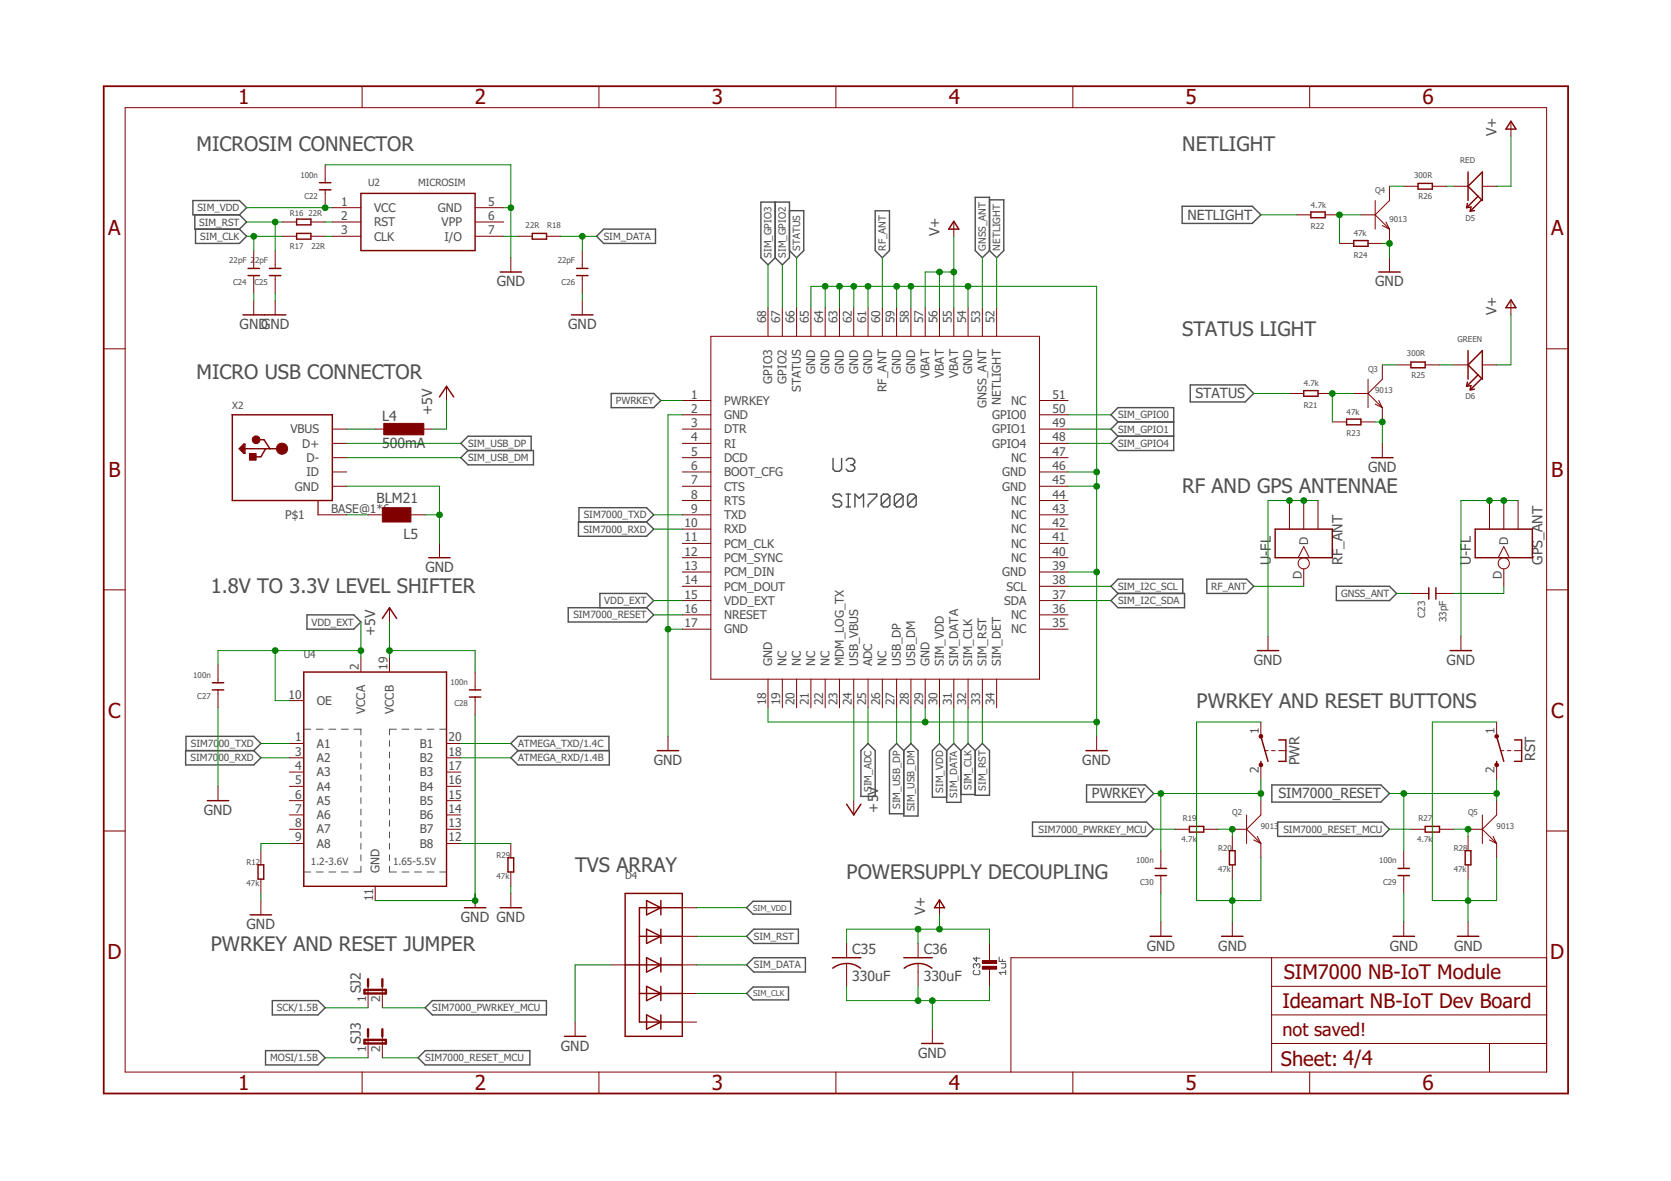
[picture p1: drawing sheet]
<svg xmlns="http://www.w3.org/2000/svg" width="297mm" height="210mm" viewBox="0 0 297 210" stroke-linecap="round" stroke-linejoin="round" font-family="sans-serif">
<g fill="none" stroke="#505050" stroke-width=".18">
<path d="M54 129.6h1.2M56.2 129.6h1.2M58.5 129.6h1.2M60.7 129.6h1.2M62.9 129.6h1.3v1M64.2 131.6v1.1M64.2 133.7v1M64.2 135.7v1M64.2 137.7v1M64.2 139.7v1.1M69.2 131.6v1.1M69.2 133.7v1"/>
<path d="M69.2 135.7v1M69.2 137.7v1M69.2 139.7v1.1M70.5 129.6h-1.3v1M71.5 129.6h1.2M73.7 129.6h1.2M75.9 129.6h1.3M78.1 129.6h1.3M54 155h1.2M56.2 155h1.2M58.5 155h1.2M60.7 155h1.2"/>
<path d="M64.2 154v1h-1.3M64.2 141.8v1M64.2 143.8v1M64.2 145.8v1.1M64.2 147.9v1M64.2 149.9v1M64.2 151.9v1.1M69.2 154v1h1.3M69.2 141.8v1M69.2 143.8v1M69.2 145.8v1.1M69.2 147.9v1"/>
<path d="M69.2 149.9v1M69.2 151.9v1.1M71.5 155h1.2M73.7 155h1.2M75.9 155h1.3M78.1 155h1.3M173.2 172.4l-.2 .2v.4l.2 .2h.8l.2-.2v-.4l-.2-.2M173.6 171.5l-.2-.2-.4 .2v.4l.2 .1M173.6 171.5l.2-.2 .4 .2v.4l-.2 .1M173.6 170.1v.8l-.6-.6h1.2M173.6 171.5v.2M177.6 170.1v.8h1.2"/>
<path d="M178 171.3h.8v.6l-.2 .1h-.6M178.2 170.5v.4M178.8 172.8h-1.2l.4 .4M178.8 172.4v.8"/>
</g>
<g fill="none" stroke="#505050" stroke-width=".25">
<path d="M34.3 35.6h8.3l1.2 1.3-1.2 1.3h-8.3zM34.6 38.2v2.5h8M42.6 38.2l1.2 1.3-1.2 1.2M135.3 35.9h5v9.9l-1.2 1.3-1.3-1.3-1.3 1.3-1.2-1.3zM137.8 35.9v9.9M140.3 37.4h2.6v7.1l-1.3 1.3-1.3-1.3M155.6 37.5h2.5v7l-1.3 1.3-1.2-1.3zM173.4 35.1h2.5v9.4l-1.3 1.3-1.2-1.3zM175.9 35.5h2.5v9l-1.2 1.3-1.3-1.3M210.1 36.7h12.5l1.5 1.5-1.5 1.5h-12.5zM34.8 40.7v2.6h7.8l1.2-1.3-1.2-1.3M106 42l1.3-1.3h9.2v2.6h-9.2z"/>
<path d="M108.6 69.9h7.6l1.3 1.3-1.3 1.3h-7.6zM198.7 75l-1.2-1.3 1.2-1.2h9.9v7.6h-9.9l-1.2-1.3 1.2-1.3M198.7 75h9.9M198.7 75l-1.2 1.3 1.2 1.2M198.7 77.5h9.9M211.6 68.4h9.7l1.6 1.5-1.6 1.5h-9.7zM81.9 81.3l1.3-1.2h11.6v2.5h-11.6zM83.2 80.1l-1.3-1.3 1.3-1.3h11.2v2.6M102.8 92.8h12.1l1.3 1.2-1.3 1.3h-12.1zM102.9 92.8v-2.6h12l1.3 1.3-1.3 1.3M148.1 81.5v1.9l.4 .4h.7l.4-.4v-1.9M149.6 88.2l-.4-.4h-.7l-.4 .4v.4l.4 .4h.7l.4 .3v.4l-.4 .4h-.7l-.4-.4"/>
<path d="M150.4 87.8h.8M150.4 90.1h.8M150.4 81.9l.4-.4h.8l.3 .4v.3l-.3 .4M150.8 87.8v2.3M151.2 82.6h.4M151.6 82.6l.3 .4v.4l-.3 .4h-.8l-.4-.4M152 90.1v-2.3l.7 .8 .8-.8v2.3M154.3 87.8h1.6v.4l-1.6 1.5v.4M158.2 88.2l-.4-.4h-.8l-.3 .4v1.5M158.2 88.2v1.5l-.4 .4h-.8l-.3-.4M158.2 88.2l-1.5 1.5M160.5 88.2l-.4-.4h-.7l-.4 .4v1.5"/>
<path d="M160.5 88.2v1.5l-.4 .4h-.7l-.4-.4M160.5 88.2l-1.5 1.5M162.9 88.2l-.4-.4h-.8l-.4 .4v1.5M162.9 88.2v1.5l-.4 .4h-.8l-.4-.4M162.9 88.2l-1.6 1.5M54.6 109.3h8.3l1.3 1.3-1.3 1.2h-8.3zM101 108h13.9l1.3 1.3-1.3 1.3h-13.9zM106.6 108v-2.5h8.3l1.3 1.2-1.3 1.3M198.7 105.5h11.9v2.5h-11.9l-1.2-1.3zM198.7 105.5l-1.2-1.3 1.2-1.3h11.5v2.6M214.5 102.9h7.1l1.3 1.3-1.3 1.3h-7.1zM237.6 104.2h9.4l1.3 1.3-1.3 1.2h-9.4z"/>
<path d="M33 133.4h12.1l1.3 1.3-1.3 1.3h-12.1zM33.1 133.4v-2.5h12l1.3 1.2-1.3 1.3M92.1 133.4h16.2v2.6h-16.2l-1.3-1.3zM92.1 133.4l-1.3-1.3 1.3-1.2h16.1v2.5M153 133.4l1.3-1.3 1.3 1.3v8.1h-2.6zM160.7 133.4l-1.3-1.3-1.3 1.3v11.2h2.6M161.9 132.1l1.3 1.3v11.6h-2.5v-11.6zM168.3 133.4l1.2-1.3 1.3 1.3M168.3 133.4v9.2h2.5v-9.2M168.3 133.4l-1.3-1.3-1.3 1.3v8.3h2.6M170.8 133.4l1.3-1.3 1.3 1.3M174.6 132.1l1.3 1.3v8h-2.5v-8z"/>
<path d="M193.1 139.5h10.5l1.5 1.5-1.5 1.6h-10.5zM226.1 139.5h19.4l1.5 1.5-1.5 1.6h-19.4zM170.8 141.2h2.6M183.5 146.1h20.3l1.3 1.3-1.3 1.3h-20.3zM227.1 146.1h18.6l1.3 1.3-1.3 1.3h-18.6zM48.4 177.8h8.1l1.3 1.3-1.3 1.3h-8.1zM75.6 179.1l1.3-1.3h20.2v2.6h-20.2zM132.7 171.5l1.3-1.3h9.2v2.6h-9.2zM132.7 176.6l1.2-1.2h6.3v2.3h-6.3zM132.7 166.4l1.3-1.3h7.9v2.6h-7.9zM132.7 161.3l1.2-1.1h6.6v2.3h-6.6zM47.2 186.7h9.3l1.3 1.3-1.3 1.3h-9.3z"/>
<path d="M74.3 188l1.3-1.3h18.6v2.6h-18.6z"/>
</g>
<g fill="none" stroke="#800000" stroke-width=".18">
<path d="M22.2 19.1h252.7v171.4h-252.7zM64.4 15.3v3.8M106.5 15.3v3.8M148.6 15.3v3.8M190.7 15.3v3.8M232.8 15.3v3.8M50.2 39.5h2.5M55.3 39.5h2.5M57.8 29.3v3.2M57.8 33.7v3.2M59.1 36.9h5.1M59.1 39.5h5.1"/>
<path d="M84.5 36.9h5M84.5 39.5h5M169.5 39.5v2.5M230.5 38.2h2.5M235.6 38.2h2.5M241.9 38.2h2.6M244.5 35.6v5.1M244.5 38.2l2.5 2.5M246.4 39.5l.6 1.2M247 33.1v2.5l-2.5 2.6M249.5 33.1h2.6M254.6 33.1h2.6"/>
<path d="M258.4 33.1h2.6M263.5 33.1h2.5M268.6 21.7v2.5M45.1 44.5v3.2M45.1 49v3.2M45.1 53.4v2.6M48.9 44.5v3.2M48.9 49v3.2M48.9 53.4v2.6M50.2 42h2.5M55.3 42h2.5M59.1 42h5.1"/>
<path d="M84.5 42h5M90.8 45.8v2.5M92.1 42h2.5M97.2 42h2.5M103.5 44.5v3.2M103.5 49v3.2M103.5 53.4v2.6M126.4 59.8h58.4v60.9h-58.4zM136.5 54.7v5.1M139.1 54.7v5.1M141.6 54.7v5.1M144.1 54.7v5.1"/>
<path d="M146.7 54.7v5.1M149.2 54.7v5.1M151.8 54.7v5.1M154.3 54.7v5.1M156.8 54.7v5.1M159.4 54.7v5.1M161.9 54.7v5.1M164.5 54.7v5.1M167 54.7v5.1M169.5 54.7v5.1M172.1 54.7v5.1M174.6 54.7v5.1"/>
<path d="M177.2 54.7v5.1M238.1 43.3h2.5M243.2 43.3h2.5M245.7 40.1l1.3 .6M247 40.7v2.6M247 45.8v2.5M268.6 53.4v2.6M18.4 62h3.8M59.1 76.3h2.5M59.1 78.8h2.5M66.7 76.3h2.5M74.3 76.3h2.6"/>
<path d="M79.4 68.7v2.5M121.3 76.3h5.1M121.3 73.7h5.1M121.3 78.8h5.1M121.3 71.2h5.1M184.8 76.3h5.1M184.8 73.7h5.1M184.8 78.8h5.1M184.8 71.2h5.1M229.2 69.9h2.6M234.3 69.9h2.5M236.8 75h2.6"/>
<path d="M240.6 69.9h2.6M241.9 75h2.6M243.2 67.4v5.1M243.2 69.9l2.5 2.6M244.5 71.8l1.2 .7M245.1 71.2l.6 1.3M245.7 64.9v2.5l-2.5 2.5M245.7 72.5v2.5M245.7 78.8v2.5M248.3 64.9h2.5M253.3 64.9h2.6M258.4 64.9h2.6"/>
<path d="M263.5 64.9h2.5M274.9 62h3.8M56.5 91.5h5.1M59.1 86.4h2.5M59.1 81.3h2.5M59.1 83.9h2.5M65.4 91.5h2.6M73 91.5h2.6M78.1 96.6v2.5M121.3 86.4h5.1M121.3 81.3h5.1M121.3 96.6h5.1"/>
<path d="M121.3 99.1h5.1M121.3 83.9h5.1M121.3 94h5.1M121.3 91.5h5.1M121.3 89h5.1M184.8 86.4h5.1M184.8 81.3h5.1M184.8 96.6h5.1M184.8 99.1h5.1M184.8 83.9h5.1M184.8 94h5.1M184.8 91.5h5.1"/>
<path d="M184.8 89h5.1M229.2 89v5M230.8 99.1l1-1.9 .9 1.9M231.8 89v5M234.3 89v5M264.8 89v5M266.3 99.1l1-1.9 1 1.9M267.3 89v5M269.9 89v5M18.4 104.8h3.8M38.8 118.2v3.1M64.2 116.9v2.5"/>
<path d="M69.2 108v2.6M69.2 116.9v2.5M84.5 119.4v3.2M121.3 111.8h5.1M121.3 104.2h5.1M121.3 101.7h5.1M121.3 109.3h5.1M121.3 106.7h5.1M184.8 111.8h5.1M184.8 104.2h5.1M184.8 101.7h5.1M184.8 109.3h5.1"/>
<path d="M184.8 106.7h5.1M225.4 113.1v2.5M231.8 101.1v3.1M250.8 105.5h3.2M255.2 105.5h3.2M259.7 113.1v2.5M267.3 101.1v3.1M274.9 104.8h3.8M38.8 122.6v3.2M38.8 139.8v2.5M51.5 132.1h2.5M51.5 134.7h2.5"/>
<path d="M51.5 137.2h2.5M51.5 139.8h2.5M51.5 124.5h2.5M79.4 132.1h2.5M79.4 134.7h2.5M79.4 137.2h2.5M79.4 139.8h2.5M84.5 123.9v3.2M118.7 130.9v2.5M136.5 120.7v5.1M139.1 120.7v5.1M141.6 120.7v5.1"/>
<path d="M144.1 120.7v5.1M146.7 120.7v5.1M149.2 120.7v5.1M151.8 120.7v5.1M154.3 120.7v5.1M156.8 120.7v5.1M159.4 120.7v5.1M161.9 120.7v5.1M164.5 120.7v5.1M167 120.7v5.1M169.5 120.7v5.1M172.1 120.7v5.1"/>
<path d="M174.6 120.7v5.1M177.2 120.7v5.1M194.9 130.9v2.5M224.1 128.3v2.6M224.1 136v2.5M224.8 133.4h.6M226 133.4h.7M227.3 133.4h1.3M266 128.3v2.6M266 136v2.5M266.7 133.4h.6M267.9 133.4h.7"/>
<path d="M269.2 133.4h1.3M18.4 147.7h3.8M46.4 151.2v2.5M46.4 156.3v2.5M51.5 147.4h2.5M51.5 142.3h2.5M51.5 144.8h2.5M51.5 149.9h2.5M66.7 157.5v2.6M79.4 147.4h2.5M79.4 142.3h2.5M79.4 144.8h2.5"/>
<path d="M79.4 149.9h2.5M84.5 158.8v2.5M90.8 149.9v2.6M90.8 155v2.5M90.8 158.8v2.5M151.8 142.3v2.5M206.4 151.2v3.1M206.4 155.6v3.2M208.9 147.4h2.5M214 147.4h2.5M219.1 147.4h2.5M219.1 148.7v2.5"/>
<path d="M219.1 153.7v2.6M221.6 144.8v5.1M221.6 147.4l2.5 2.5M222.9 149.3l1.2 .6M223.5 148.7l.6 1.2M224.1 142.3v2.5l-2.5 2.6M224.1 149.9v2.6M249.5 151.2v3.1M249.5 155.6v3.2M250.8 147.4h2.5M255.9 147.4h2.5M261 147.4h2.5"/>
<path d="M261 148.7v2.5M261 153.7v2.6M263.5 144.8v5.1M263.5 147.4l2.5 2.5M264.8 149.3l1.2 .6M265.4 148.7l.6 1.2M266 142.3v2.5l-2.5 2.6M266 149.9v2.6M274.9 147.7h3.8M46.4 160.1v2.5M65.4 175.3v3.8M68 175.3v3.8"/>
<path d="M108.6 171.5h2.5M121.3 171.5h2.5M121.3 161.3h2.5M121.3 166.4h2.5M121.3 176.6h2.5M150.5 167.7v2.5M150.5 171.2v4.1M163.2 167.7v2.5M163.2 171.2v4.1M167 160.1v2.5M175.9 167.7v3.3M175.9 172v3.3"/>
<path d="M206.4 163.9v2.5M219.1 163.9v2.5M226 170.2v20.3M226 175.3h48.9M249.5 163.9v2.5M261 163.9v2.5M274.9 170.2h-95.2v20.3M64.4 190.5v3.9M65.4 184.2v3.8M68 184.2v3.8M102.2 181.7v2.5M106.5 190.5v3.9"/>
<path d="M121.3 181.7h2.5M148.6 190.5v3.9M165.7 182.9v2.6M190.7 190.5v3.9M226 185.5h48.9M226 180.4h48.9M232.8 190.5v3.9M264.8 185.5v5"/>
<circle cx="231.8" cy="100.1" r=".99"/>
<circle cx="267.3" cy="100.1" r=".99"/>
</g>
<path d="M18.4 15.3h260.3v179.1h-260.3z" fill="none" stroke="#800000" stroke-width=".32"/>
<g fill="none" stroke="#800000" stroke-width=".25">
<path d="M52.7 38.9h2.6v1.1h-2.6zM56.8 33.7h2M56.8 32.5h2M64.2 34.4h20.3v10.1h-20.3zM169.5 39.3l.9 1.4h-1.7zM233 37.7h2.6v1h-2.6zM252.1 32.6h2.5v1h-2.5zM260.7 36.9l.8-.1-.2 .7M260.8 36.2l-.1 .7M261 30.6v5M262.1 37.4l-.8 .1M262.7 34.9l-2 2"/>
<path d="M263.4 35.5l-2.1 2M263.5 30.6v5l-2.5-2.5zM268.6 21.5l.9 1.4h-1.8zM43.2 56h7.6M44.1 49h2M44.1 47.7h2M47.9 49h2M47.9 47.7h2M52.7 41.5h2.6v1h-2.6zM88.9 48.3h3.8M94.6 41.5h2.6v1h-2.6zM101.6 56h3.8"/>
<path d="M102.5 49h2M102.5 47.7h2M240.6 42.8h2.6v1h-2.6zM245.1 48.3h3.8M268.6 53.3l.9 1.4h-1.8zM41.3 73.7h17.8v15.3h-17.8v-15.3M42.7 79.8l.4-.4v.8l-.2-.4M43.3 79h.2v1.6h-.2l-.8-.8zM43.3 79v1.3M43.5 79.8h6.6M45.9 78.1h1l1.1 1.7M47.2 79.8l-.8 1.4h-1.2"/>
<path d="M78.1 70.5l1.3-1.8 1.2 1.8M231.8 69.4h2.5v1h-2.5zM239.4 74.5h2.5v1h-2.5zM250.8 64.3h2.5v1.1h-2.5zM260.7 68.7l.8-.2-.2 .8M260.8 67.9l-.1 .8M261 62.3v5.1M262.1 69.2l-.8 .1M262.7 66.6l-2 2.1M263.4 67.3l-2.1 2M263.5 62.3v5.1l-2.5-2.5zM76.2 99.1h3.8"/>
<path d="M226.7 94h10.1v5.1h-10.1zM243.8 81.3h3.8M262.2 94h10.2v5.1h-10.2zM54 119.4h25.4v38.1h-25.4zM68 109.9l1.2-1.9 1.3 1.9M223.5 115.6h3.8M254 104.5v2M255.2 104.5v2M257.8 115.6h3.8M37.7 122.6h2.1M37.7 121.3h2.1M83.4 122.6h2.1"/>
<path d="M83.4 123.9h2.1M116.8 133.4h3.8M193 133.4h3.8M224.1 135.3v.7M224.1 130.9l1.3 4.4M227.3 131.5h1.3v3.8h-1.3M266 135.3v.7M266 130.9l1.3 4.4M269.2 131.5h1.3v3.8h-1.3M36.9 142.3h3.8M45.9 153.7h1v2.6h-1zM90.3 152.5h1v2.5h-1z"/>
<path d="M111.1 158.8h10.2v25.4h-10.2zM150.5 142.9l1.3 1.9 1.2-1.9M167 159.9l.9 1.4h-1.8zM205.3 155.6h2.1M205.3 154.3h2.1M211.4 146.9h2.6v1h-2.6zM218.5 151.2h1.1v2.5h-1.1zM248.5 155.6h2M248.5 154.3h2M253.3 146.9h2.6v1h-2.6zM260.5 151.2h1v2.5h-1zM44.5 162.6h3.8"/>
<path d="M82.5 161.3h3.9M88.9 161.3h3.8M111.1 171.5h10.2M113.7 166.4h7.6M113.7 176.6h7.6M114.9 160.1l2.6 1.2-2.6 1.3zM114.9 165.1l2.6 1.3-2.6 1.3zM114.9 170.2l2.6 1.3-2.6 1.3zM114.9 175.3l2.6 1.3-2.6 1.2zM117.5 160.1v2.5M117.5 165.1v2.6M117.5 170.2v2.6"/>
<path d="M117.5 175.3v2.5M121.3 161.3h-7.6v20.4h7.6M148 170.2h5M148 172.1a4 4 0 0 1 5 0M160.7 170.2h5M160.7 172.1a4 4 0 0 1 5 0M204.4 166.4h3.9M217.1 166.4h3.9M247.6 166.4h3.8M259.1 166.4h3.8M100.3 184.2h3.8M114.9 180.4l2.6 1.3-2.6 1.2z"/>
<path d="M117.5 180.4v2.5M163.8 185.5h3.8"/>
</g>
<g fill="#800000" stroke="#800000" stroke-width=".18">
<circle cx="224.1" cy="130.9" r=".33"/>
<circle cx="224.1" cy="135.9" r=".33"/>
<circle cx="266" cy="130.9" r=".33"/>
<circle cx="266" cy="135.9" r=".33"/>
<circle cx="50.1" cy="79.8" r="1"/>
<circle cx="45.5" cy="78.2" r=".7"/>
</g>
<g fill="#800000" stroke="#800000" stroke-width=".18">
<path d="M44.3 80.6h1.2v1.2h-1.2z"/>
<path d="M68.2 75.2h7.1v2.1h-7.1z"/>
<path d="M174.6 171.7h2.6v.6h-2.6z"/>
<path d="M174.6 170.7h2.6v.5h-2.6z"/>
<path d="M68 90.2h5v2.6h-5z"/>
</g>
<path d="M56.5 89v2.5" fill="none" stroke="#800000" stroke-width=".21"/>
<path d="M64.8 175.9h3.8v.7h-3.8zM65.4 174v1.3M68 174v1.3M64.8 184.8h3.8v.7h-3.8zM65.4 182.9v1.3M68 182.9v1.3" fill="none" stroke="#800000" stroke-width=".42"/>
<g fill="none" stroke="#008000" stroke-width=".18">
<path d="M43.8 36.9h15.3M43.8 39.5h6.4M48.9 39.5v5M57.8 29.3h33v16.5M57.8 39.5h1.3M89.5 36.9h1.3M224.1 38.2h6.4M241.9 38.2h-3.8v5.1M247 33.1h2.5M257.2 33.1h1.2M268.6 24.2v8.9h-2.6M43.8 42h6.4"/>
<path d="M45.1 42v2.5M45.1 52.2v1.2M48.9 52.2v1.2M57.8 42h1.3M89.5 42h2.6M99.7 42h6.3M103.5 42v2.5M103.5 52.2v1.2M136.5 47.1v7.6M139.1 47.1v7.6M141.6 45.8v8.9M144.1 54.7v-3.8h50.8v80"/>
<path d="M146.7 50.9v3.8M149.2 50.9v3.8M151.8 50.9v3.8M154.3 50.9v3.8M156.8 45.8v8.9M159.4 50.9v3.8M161.9 50.9v3.8M167 48.3v6.4M169.5 48.3h-5v6.4M169.5 42v12.7M172.1 50.9v3.8M174.6 45.8v8.9"/>
<path d="M177.2 45.8v8.9M245.7 43.3h1.3v2.5M268.6 56v8.9h-2.6M61.6 76.3h5.1M61.6 78.8h20.3M79.4 71.2v5.1h-2.5M117.5 71.2h3.8M121.3 73.7h-2.6v57.2M189.9 73.7h7.6M189.9 76.3h7.6M189.9 78.8h7.6M222.9 69.9h6.3"/>
<path d="M240.6 69.9h-3.8v5.1M244.5 75h1.2v3.8M245.7 64.9h2.6M255.9 64.9h2.5M61.6 86.4h16.5v10.2M61.6 91.5h3.8M61.6 81.3h20.3M75.6 91.5h2.5M116.2 91.5h5.1M116.2 94h5.1M189.9 83.9h5M189.9 86.4h5"/>
<path d="M234.3 89h-8.9v24.1M269.9 89h-10.2v24.1M48.9 115.6v8.9h2.6M64.2 115.6h-25.4v2.6M64.2 110.6v6.3M69.2 115.6h15.3v3.8M69.2 110.6v6.3M116.2 106.7h5.1M116.2 109.3h5.1M118.7 111.8h2.6M189.9 101.7h5M189.9 104.2h7.6"/>
<path d="M189.9 106.7h7.6M222.9 104.2h8.9M248.3 105.5h2.5M267.3 104.2v1.3h-8.9M38.8 125.8v14M46.4 132.1h5.1M46.4 134.7h5.1M81.9 132.1h8.9M81.9 134.7h8.9M84.5 127.1v33h-17.8M136.5 125.8v2.5h58.4M151.8 125.8v16.5"/>
<path d="M154.3 125.8v6.3M159.4 125.8v6.3M161.9 125.8v6.3M164.5 125.8v2.5M167 125.8v6.3M169.5 125.8v6.3M172.1 125.8v6.3M174.6 125.8v6.3M224.1 128.3h-11.4v31.8h11.4v-7.6M224.1 138.5v3.8M266 128.3h-11.4v31.8h11.4v-7.6M266 138.5v3.8"/>
<path d="M46.4 158.8v1.3M51.5 149.9h-5.1v1.3M81.9 149.9h8.9M90.8 157.5v1.3M205.1 141h19M205.1 147.4h3.8M206.4 141v10.2M206.4 158.8v5.1M216.5 147.4h2.6v1.3M219.1 156.3v7.6M247 141h19M247 147.4h3.8"/>
<path d="M249.5 141v10.2M249.5 158.8v5.1M258.4 147.4h2.6v1.3M261 156.3v7.6M57.8 179.1h7.6M68 179.1h7.6M108.6 171.5h-6.4v10.2M123.8 171.5h8.9M123.8 176.6h8.9M123.8 166.4h8.9M123.8 161.3h8.9M150.5 167.7v-2.6h25.4v2.6"/>
<path d="M150.5 175.3v2.5h25.4v-2.5M163.2 165.1v2.6M163.2 175.3v2.5M165.7 177.8v5.1M167 162.6v2.5M57.8 188h7.6M68 188h6.3"/>
</g>
<g fill="#008000" stroke="#008000" stroke-width=".18">
<circle cx="151.8" cy="50.9" r=".51"/>
<circle cx="149.2" cy="50.9" r=".51"/>
<circle cx="146.7" cy="50.9" r=".51"/>
<circle cx="161.9" cy="50.9" r=".51"/>
<circle cx="154.3" cy="50.9" r=".51"/>
<circle cx="159.4" cy="50.9" r=".51"/>
<circle cx="172.1" cy="50.9" r=".51"/>
<circle cx="194.9" cy="128.3" r=".51"/>
<circle cx="164.5" cy="128.3" r=".51"/>
<circle cx="194.9" cy="83.9" r=".51"/>
<circle cx="194.9" cy="86.4" r=".51"/>
<circle cx="194.9" cy="101.7" r=".51"/>
<circle cx="219.1" cy="160.1" r=".51"/>
<circle cx="247" cy="43.3" r=".51"/>
<circle cx="245.7" cy="75" r=".51"/>
<circle cx="90.8" cy="36.9" r=".51"/>
<circle cx="261" cy="160.1" r=".51"/>
<circle cx="231.8" cy="89" r=".51"/>
<circle cx="229.2" cy="89" r=".51"/>
<circle cx="118.7" cy="111.8" r=".51"/>
<circle cx="267.3" cy="89" r=".51"/>
<circle cx="264.8" cy="89" r=".51"/>
<circle cx="78.1" cy="91.5" r=".51"/>
<circle cx="84.5" cy="160.1" r=".51"/>
<circle cx="163.2" cy="177.8" r=".51"/>
<circle cx="165.7" cy="177.8" r=".51"/>
<circle cx="103.5" cy="42" r=".51"/>
<circle cx="45.1" cy="42" r=".51"/>
<circle cx="48.9" cy="39.5" r=".51"/>
<circle cx="57.8" cy="36.9" r=".51"/>
<circle cx="236.8" cy="69.9" r=".51"/>
<circle cx="238.1" cy="38.2" r=".51"/>
<circle cx="224.1" cy="141" r=".51"/>
<circle cx="206.4" cy="141" r=".51"/>
<circle cx="219.1" cy="147.4" r=".51"/>
<circle cx="169.5" cy="48.3" r=".51"/>
<circle cx="167" cy="48.3" r=".51"/>
<circle cx="163.2" cy="165.1" r=".51"/>
<circle cx="167" cy="165.1" r=".51"/>
<circle cx="261" cy="147.4" r=".51"/>
<circle cx="266" cy="141" r=".51"/>
<circle cx="249.5" cy="141" r=".51"/>
<circle cx="48.9" cy="115.6" r=".51"/>
<circle cx="64.2" cy="115.6" r=".51"/>
<circle cx="69.2" cy="115.6" r=".51"/>
</g>
<g font-size="3.7" fill="#800000">
<text x="42.3" y="18.5">1</text>
<text x="84.4" y="18.5">2</text>
<text x="126.5" y="18.5">3</text>
<text x="168.7" y="18.5">4</text>
<text x="210.8" y="18.5">5</text>
<text x="252.9" y="18.5">6</text>
<text x="19.2" y="41.9">A</text>
<text x="275.7" y="41.9">A</text>
<text x="19.3" y="84.7">B</text>
<text x="275.8" y="84.7">B</text>
<text x="19.2" y="127.6">C</text>
<text x="275.7" y="127.6">C</text>
<text x="19.1" y="170.4">D</text>
<text x="275.6" y="170.4">D</text>
<text x="42.3" y="193.7">1</text>
<text x="84.4" y="193.7">2</text>
<text x="126.5" y="193.7">3</text>
<text x="168.7" y="193.7">4</text>
<text x="210.8" y="193.7">5</text>
<text x="252.9" y="193.7">6</text>
</g>
<g font-size="3.6" fill="#505050">
<text x="34.9" y="26.8">MICROSIM CONNECTOR</text>
<text x="210.2" y="26.8">NETLIGHT</text>
<text x="210.2" y="59.8">STATUS LIGHT</text>
<text x="34.9" y="67.4">MICRO USB CONNECTOR</text>
<text x="210.2" y="87.7">RF AND GPS ANTENNAE</text>
<text x="37.5" y="105.5">1.8V TO 3.3V LEVEL SHIFTER</text>
<text x="212.7" y="125.8">PWRKEY AND RESET BUTTONS</text>
<text x="102.2" y="155">TVS ARRAY</text>
<text x="150.5" y="156.3">POWERSUPPLY DECOUPLING</text>
<text x="37.5" y="169">PWRKEY AND RESET JUMPER</text>
</g>
<g font-size="3.6" fill="#800000">
<text x="227.9" y="179.1">Ideamart NB-IoT Dev Board</text>
<text x="228.2" y="174">SIM7000 NB-IoT Module</text>
<text x="227.7" y="189.4">Sheet: 4/4</text>
</g>
<text font-size="3.2" fill="#800000" x="227.9" y="184.2">not saved!</text>
<g font-size="2.5" fill="#505050">
<text x="266" y="24.2" transform="rotate(-90 266 24.2)">V+</text>
<text x="167" y="42" transform="rotate(-90 167 42)">V+</text>
<text x="211.1" y="39.1">NETLIGHT</text>
<text x="88.3" y="50.9">GND</text>
<text x="244.5" y="50.9">GND</text>
<text x="42.6" y="58.5">GND</text>
<text x="46.4" y="58.5">GND</text>
<text x="101" y="58.5">GND</text>
<text x="266" y="56" transform="rotate(-90 266 56)">V+</text>
<text x="212.5" y="70.8">STATUS</text>
<text x="68" y="74.8">L4</text>
<text x="76.8" y="73.7" transform="rotate(-90 76.8 73.7)">+5V</text>
<text x="68" y="79.6">500mA</text>
<text x="243.2" y="83.9">GND</text>
<text x="66.9" y="89.5">BLM21</text>
<text x="71.7" y="95.8">L5</text>
<text x="75.6" y="101.7">GND</text>
<text x="225.9" y="100.4" transform="rotate(-90 225.9 100.4)">U-FL</text>
<text x="238.6" y="100.4" transform="rotate(-90 238.6 100.4)">RF_ANT</text>
<text x="261.5" y="100.4" transform="rotate(-90 261.5 100.4)">U-FL</text>
<text x="274.2" y="100.4" transform="rotate(-90 274.2 100.4)">GPS_ANT</text>
<text x="66.7" y="113.1" transform="rotate(-90 66.7 113.1)">+5V</text>
<text x="222.9" y="118.2">GND</text>
<text x="257.2" y="118.2">GND</text>
<text x="116.2" y="135.9">GND</text>
<text x="192.4" y="135.9">GND</text>
<text x="231" y="136" transform="rotate(-90 231 136)">PWR</text>
<text x="272.9" y="135.3" transform="rotate(-90 272.9 135.3)">RST</text>
<text x="194.1" y="141.9">PWRKEY</text>
<text x="227.2" y="141.9">SIM7000_RESET</text>
<text x="36.2" y="144.8">GND</text>
<text x="156.1" y="144.4" transform="rotate(-90 156.1 144.4)">+5V</text>
<text x="43.8" y="165.1">GND</text>
<text x="81.9" y="163.9">GND GND</text>
<text x="164.5" y="162.6" transform="rotate(-90 164.5 162.6)">V+</text>
<text x="151.5" y="169.6">C35</text>
<text x="164.2" y="169.6">C36</text>
<text x="203.9" y="169">GND</text>
<text x="216.6" y="169">GND</text>
<text x="247" y="169">GND</text>
<text x="258.5" y="169">GND</text>
<text x="64.1" y="176.6" transform="rotate(-90 64.1 176.6)">SJ2</text>
<text x="151.5" y="174.4">330uF</text>
<text x="164.2" y="174.4">330uF</text>
<text x="64.1" y="185.5" transform="rotate(-90 64.1 185.5)">SJ3</text>
<text x="99.7" y="186.7">GND</text>
<text x="163.2" y="188">GND</text>
</g>
<g font-size="2.1" fill="#505050">
<text x="60.6" y="41.6">3</text>
<text x="60.6" y="39.1">2</text>
<text x="60.6" y="36.6">1</text>
<text x="66.5" y="40.2">RST</text>
<text x="66.5" y="37.7">VCC</text>
<text x="77.8" y="37.7">GND</text>
<text x="78.5" y="40.2">VPP</text>
<text x="86.8" y="36.6">5</text>
<text x="86.8" y="41.6">7</text>
<text x="86.8" y="39.1">6</text>
<text x="66.5" y="42.8">CLK</text>
<text x="79" y="42.8">I/O</text>
<text x="136.2" y="57.4" transform="rotate(-90 136.2 57.4)">68</text>
<text x="138.7" y="57.4" transform="rotate(-90 138.7 57.4)">67</text>
<text x="141.2" y="57.4" transform="rotate(-90 141.2 57.4)">66</text>
<text x="143.8" y="57.4" transform="rotate(-90 143.8 57.4)">65</text>
<text x="146.3" y="57.4" transform="rotate(-90 146.3 57.4)">64</text>
<text x="148.9" y="57.4" transform="rotate(-90 148.9 57.4)">63</text>
<text x="151.4" y="57.4" transform="rotate(-90 151.4 57.4)">62</text>
<text x="153.9" y="57.4" transform="rotate(-90 153.9 57.4)">61</text>
<text x="156.5" y="57.4" transform="rotate(-90 156.5 57.4)">60</text>
<text x="159" y="57.4" transform="rotate(-90 159 57.4)">59</text>
<text x="161.6" y="57.4" transform="rotate(-90 161.6 57.4)">58</text>
<text x="164.1" y="57.4" transform="rotate(-90 164.1 57.4)">57</text>
<text x="166.6" y="57.4" transform="rotate(-90 166.6 57.4)">56</text>
<text x="169.2" y="57.4" transform="rotate(-90 169.2 57.4)">55</text>
<text x="171.7" y="57.4" transform="rotate(-90 171.7 57.4)">54</text>
<text x="174.3" y="57.4" transform="rotate(-90 174.3 57.4)">53</text>
<text x="176.8" y="57.4" transform="rotate(-90 176.8 57.4)">52</text>
<text x="122.9" y="70.8">1</text>
<text x="128.7" y="72">PWRKEY</text>
<text x="137.3" y="68.2" transform="rotate(-90 137.3 68.2)">GPIO3</text>
<text x="139.8" y="68.2" transform="rotate(-90 139.8 68.2)">GPIO2</text>
<text x="142.4" y="69.7" transform="rotate(-90 142.4 69.7)">STATUS</text>
<text x="144.9" y="66.4" transform="rotate(-90 144.9 66.4)">GND</text>
<text x="147.4" y="66.4" transform="rotate(-90 147.4 66.4)">GND</text>
<text x="150" y="66.4" transform="rotate(-90 150 66.4)">GND</text>
<text x="152.5" y="66.4" transform="rotate(-90 152.5 66.4)">GND</text>
<text x="155.1" y="66.4" transform="rotate(-90 155.1 66.4)">GND</text>
<text x="157.6" y="69.7" transform="rotate(-90 157.6 69.7)">RF_ANT</text>
<text x="160.1" y="66.4" transform="rotate(-90 160.1 66.4)">GND</text>
<text x="162.7" y="66.4" transform="rotate(-90 162.7 66.4)">GND</text>
<text x="165.2" y="67.2" transform="rotate(-90 165.2 67.2)">VBAT</text>
<text x="167.8" y="67.2" transform="rotate(-90 167.8 67.2)">VBAT</text>
<text x="170.3" y="67.2" transform="rotate(-90 170.3 67.2)">VBAT</text>
<text x="172.8" y="66.4" transform="rotate(-90 172.8 66.4)">GND</text>
<text x="177.9" y="71.9" transform="rotate(-90 177.9 71.9)">NETLIGHT</text>
<text x="179.7" y="72">NC</text>
<text x="187.1" y="70.8">51</text>
<text x="51.6" y="77">VBUS</text>
<text x="122.9" y="75.9">3</text>
<text x="122.9" y="73.4">2</text>
<text x="128.7" y="77">DTR</text>
<text x="128.7" y="74.5">GND</text>
<text x="175.4" y="72.4" transform="rotate(-90 175.4 72.4)">GNSS_ANT</text>
<text x="176.4" y="77">GPIO1</text>
<text x="176.4" y="74.5">GPIO0</text>
<text x="187.1" y="75.9">49</text>
<text x="187.1" y="73.4">50</text>
<text x="53.7" y="79.6">D+</text>
<text x="54.5" y="82.1">D-</text>
<text x="122.9" y="81">5</text>
<text x="122.9" y="83.5">6</text>
<text x="122.9" y="78.5">4</text>
<text x="128.7" y="82.1">DCD</text>
<text x="128.7" y="79.6">RI</text>
<text x="176.4" y="79.6">GPIO4</text>
<text x="179.7" y="82.1">NC</text>
<text x="187.1" y="83.5">46</text>
<text x="187.1" y="81">47</text>
<text x="187.1" y="78.5">48</text>
<text x="52.4" y="87.2">GND</text>
<text x="54.5" y="84.7">ID</text>
<text x="122.9" y="86.1">7</text>
<text x="122.9" y="88.6">8</text>
<text x="128.7" y="87.2">CTS</text>
<text x="128.7" y="84.7">BOOT_CFG</text>
<text x="128.7" y="89.7">RTS</text>
<text x="178.1" y="87.2">GND</text>
<text x="178.1" y="84.7">GND</text>
<text x="179.7" y="89.7">NC</text>
<text x="187.1" y="86.1">45</text>
<text x="187.1" y="88.6">44</text>
<text x="50.7" y="92.3">P$1</text>
<text x="58.9" y="91.2">BASE@1*</text>
<text x="68.1" y="91.2">6</text>
<text x="121.7" y="93.7">10</text>
<text x="122.9" y="91.2">9</text>
<text x="128.7" y="94.8">RXD</text>
<text x="128.7" y="92.3">TXD</text>
<text x="179.7" y="94.8">NC</text>
<text x="179.7" y="92.3">NC</text>
<text x="187.1" y="93.7">42</text>
<text x="187.1" y="91.2">43</text>
<text x="121.7" y="96.2">11</text>
<text x="121.7" y="101.3">13</text>
<text x="121.7" y="98.8">12</text>
<text x="128.7" y="97.3">PCM_CLK</text>
<text x="128.7" y="99.9">PCM_SYNC</text>
<text x="179.7" y="99.9">NC</text>
<text x="179.7" y="97.3">NC</text>
<text x="187.1" y="101.3">39</text>
<text x="187.1" y="98.8">40</text>
<text x="187.1" y="96.2">41</text>
<text x="232.5" y="96.8" transform="rotate(-90 232.5 96.8)">D</text>
<text x="268.1" y="96.8" transform="rotate(-90 268.1 96.8)">D</text>
<text x="121.7" y="103.8">14</text>
<text x="121.7" y="106.4">15</text>
<text x="128.7" y="105">PCM_DOUT</text>
<text x="128.7" y="102.4">PCM_DIN</text>
<text x="128.7" y="107.5">VDD_EXT</text>
<text x="178.1" y="102.4">GND</text>
<text x="178.5" y="107.5">SDA</text>
<text x="178.9" y="105">SCL</text>
<text x="187.1" y="103.8">38</text>
<text x="187.1" y="106.4">37</text>
<text x="231.4" y="102.9" transform="rotate(-90 231.4 102.9)">D</text>
<text x="267" y="102.9" transform="rotate(-90 267 102.9)">D</text>
<text x="121.7" y="111.5">17</text>
<text x="121.7" y="108.9">16</text>
<text x="128.7" y="112.6">GND</text>
<text x="128.7" y="110">NRESET</text>
<text x="179.7" y="112.6">NC</text>
<text x="179.7" y="110">NC</text>
<text x="187.1" y="111.5">35</text>
<text x="187.1" y="108.9">36</text>
<text x="63.8" y="119.1" transform="rotate(-90 63.8 119.1)">2</text>
<text x="68.9" y="119.1" transform="rotate(-90 68.9 119.1)">19</text>
<text x="137.3" y="118.4" transform="rotate(-90 137.3 118.4)">GND</text>
<text x="139.8" y="118.4" transform="rotate(-90 139.8 118.4)">NC</text>
<text x="142.4" y="118.4" transform="rotate(-90 142.4 118.4)">NC</text>
<text x="144.9" y="118.4" transform="rotate(-90 144.9 118.4)">NC</text>
<text x="147.4" y="118.4" transform="rotate(-90 147.4 118.4)">NC</text>
<text x="150" y="118.4" transform="rotate(-90 150 118.4)">MDM_LOG_TX</text>
<text x="152.5" y="118.4" transform="rotate(-90 152.5 118.4)">USB_VBUS</text>
<text x="155.1" y="118.4" transform="rotate(-90 155.1 118.4)">ADC</text>
<text x="157.6" y="118.4" transform="rotate(-90 157.6 118.4)">NC</text>
<text x="160.1" y="118.4" transform="rotate(-90 160.1 118.4)">USB_DP</text>
<text x="162.7" y="118.4" transform="rotate(-90 162.7 118.4)">USB_DM</text>
<text x="165.2" y="118.4" transform="rotate(-90 165.2 118.4)">GND</text>
<text x="167.8" y="118.4" transform="rotate(-90 167.8 118.4)">SIM_VDD</text>
<text x="170.3" y="118.4" transform="rotate(-90 170.3 118.4)">SIM_DATA</text>
<text x="172.8" y="118.4" transform="rotate(-90 172.8 118.4)">SIM_CLK</text>
<text x="175.4" y="118.4" transform="rotate(-90 175.4 118.4)">SIM_RST</text>
<text x="177.9" y="118.4" transform="rotate(-90 177.9 118.4)">SIM_DET</text>
<text x="51.3" y="124.2">10</text>
<text x="56.3" y="125.3">OE</text>
<text x="136.2" y="125.4" transform="rotate(-90 136.2 125.4)">18</text>
<text x="138.7" y="125.4" transform="rotate(-90 138.7 125.4)">19</text>
<text x="141.2" y="125.4" transform="rotate(-90 141.2 125.4)">20</text>
<text x="143.8" y="125.4" transform="rotate(-90 143.8 125.4)">21</text>
<text x="146.3" y="125.4" transform="rotate(-90 146.3 125.4)">22</text>
<text x="148.9" y="125.4" transform="rotate(-90 148.9 125.4)">23</text>
<text x="151.4" y="125.4" transform="rotate(-90 151.4 125.4)">24</text>
<text x="153.9" y="125.4" transform="rotate(-90 153.9 125.4)">25</text>
<text x="156.5" y="125.4" transform="rotate(-90 156.5 125.4)">26</text>
<text x="159" y="125.4" transform="rotate(-90 159 125.4)">27</text>
<text x="161.6" y="125.4" transform="rotate(-90 161.6 125.4)">28</text>
<text x="164.1" y="125.4" transform="rotate(-90 164.1 125.4)">29</text>
<text x="166.6" y="125.4" transform="rotate(-90 166.6 125.4)">30</text>
<text x="169.2" y="125.4" transform="rotate(-90 169.2 125.4)">31</text>
<text x="171.7" y="125.4" transform="rotate(-90 171.7 125.4)">32</text>
<text x="174.3" y="125.4" transform="rotate(-90 174.3 125.4)">33</text>
<text x="176.8" y="125.4" transform="rotate(-90 176.8 125.4)">34</text>
<text x="52.5" y="131.8">1</text>
<text x="64.9" y="126.9" transform="rotate(-90 64.9 126.9)">VCCA</text>
<text x="70" y="126.9" transform="rotate(-90 70 126.9)">VCCB</text>
<text x="79.7" y="131.8">20</text>
<text x="223.8" y="130.5" transform="rotate(-90 223.8 130.5)">1</text>
<text x="265.7" y="130.5" transform="rotate(-90 265.7 130.5)">1</text>
<text x="52.5" y="134.3">3</text>
<text x="52.5" y="136.9">4</text>
<text x="56.3" y="132.9">A1</text>
<text x="56.3" y="135.4">A2</text>
<text x="56.3" y="138">A3</text>
<text x="74.6" y="132.9">B1</text>
<text x="74.6" y="135.4">B2</text>
<text x="74.6" y="138">B3</text>
<text x="79.7" y="134.3">18</text>
<text x="79.7" y="136.9">17</text>
<text x="223.8" y="137.5" transform="rotate(-90 223.8 137.5)">2</text>
<text x="265.7" y="137.5" transform="rotate(-90 265.7 137.5)">2</text>
<text x="52.5" y="139.4">5</text>
<text x="52.5" y="141.9">6</text>
<text x="56.3" y="140.5">A4</text>
<text x="56.3" y="143.1">A5</text>
<text x="74.6" y="140.5">B4</text>
<text x="74.6" y="143.1">B5</text>
<text x="79.7" y="139.4">16</text>
<text x="79.7" y="141.9">15</text>
<text x="52.5" y="144.5">7</text>
<text x="52.5" y="147">8</text>
<text x="52.5" y="149.6">9</text>
<text x="56.3" y="145.6">A6</text>
<text x="56.3" y="148.1">A7</text>
<text x="74.6" y="145.6">B6</text>
<text x="74.6" y="148.1">B7</text>
<text x="79.7" y="144.5">14</text>
<text x="79.7" y="147">13</text>
<text x="79.7" y="149.6">12</text>
<text x="56.3" y="150.7">A8</text>
<text x="67.4" y="155.2" transform="rotate(-90 67.4 155.2)">GND</text>
<text x="74.6" y="150.7">B8</text>
<text x="66.3" y="160.2" transform="rotate(-90 66.3 160.2)">11</text>
<text x="65.1" y="178.1" transform="rotate(-90 65.1 178.1)">1</text>
<text x="67.6" y="178.1" transform="rotate(-90 67.6 178.1)">2</text>
<text x="65.1" y="187" transform="rotate(-90 65.1 187)">1</text>
<text x="67.6" y="187" transform="rotate(-90 67.6 187)">2</text>
</g>
<g font-size="1.8" fill="#505050">
<text x="65.4" y="33.1">U2</text>
<text x="74.3" y="33.1">MICROSIM</text>
<text x="35.1" y="37.5">SIM_VDD</text>
<text x="35.4" y="40.1">SIM_RST</text>
<text x="35.6" y="42.6">SIM_CLK</text>
<text x="107.3" y="42.6">SIM_DATA</text>
<text x="137.2" y="45.8" transform="rotate(-90 137.2 45.8)">SIM_GPIO3</text>
<text x="139.7" y="45.8" transform="rotate(-90 139.7 45.8)">SIM_GPIO2</text>
<text x="142.2" y="44.5" transform="rotate(-90 142.2 44.5)">STATUS</text>
<text x="157.5" y="44.5" transform="rotate(-90 157.5 44.5)">RF_ANT</text>
<text x="175.3" y="44.5" transform="rotate(-90 175.3 44.5)">GNSS_ANT</text>
<text x="177.8" y="44.5" transform="rotate(-90 177.8 44.5)">NETLIGHT</text>
<text x="109.5" y="71.8">PWRKEY</text>
<text x="41.3" y="72.7">X2</text>
<text x="198.7" y="74.4">SIM_GPIO0</text>
<text x="198.7" y="76.9">SIM_GPIO1</text>
<text x="83.2" y="79.4">SIM_USB_DP</text>
<text x="83.2" y="82">SIM_USB_DM</text>
<text x="198.7" y="79.4">SIM_GPIO4</text>
<text x="103.7" y="94.7">SIM7000_RXD</text>
<text x="103.8" y="92.1">SIM7000_TXD</text>
<text x="107.4" y="107.4">VDD_EXT</text>
<text x="198.7" y="104.8">SIM_I2C_SCL</text>
<text x="198.7" y="107.4">SIM_I2C_SDA</text>
<text x="215.3" y="104.8">RF_ANT</text>
<text x="238.4" y="106.1">GNSS_ANT</text>
<text x="55.4" y="111.2">VDD_EXT</text>
<text x="101.9" y="109.9">SIM7000_RESET</text>
<text x="253.3" y="109.8" transform="rotate(-90 253.3 109.8)">C23</text>
<text x="257.2" y="110.6" transform="rotate(-90 257.2 110.6)">33pF</text>
<text x="54" y="116.9">U4</text>
<text x="33.9" y="135.3">SIM70</text>
<text x="33.9" y="132.8">SIM70</text>
<text x="38.8" y="135.3">00_RXD</text>
<text x="38.9" y="132.8">00_TXD</text>
<text x="92.1" y="132.8">ATMEGA_TXD/1.4C</text>
<text x="92.1" y="135.3">ATMEGA_RXD/1.4B</text>
<text x="154.9" y="140.7" transform="rotate(-90 154.9 140.7)">SIM_ADC</text>
<text x="160" y="143.8" transform="rotate(-90 160 143.8)">SIM_USB_DP</text>
<text x="167.6" y="140.9" transform="rotate(-90 167.6 140.9)">SIM_VDD</text>
<text x="170.2" y="141.8" transform="rotate(-90 170.2 141.8)">SIM_DATA</text>
<text x="172.7" y="140.4" transform="rotate(-90 172.7 140.4)">SIM_CLK</text>
<text x="175.3" y="140.5" transform="rotate(-90 175.3 140.5)">SIM_RST</text>
<text x="162.6" y="144.2" transform="rotate(-90 162.6 144.2)">SIM_USB_DM</text>
<text x="184.6" y="148">SIM7000_PWRKEY_MCU</text>
<text x="228.1" y="148">SIM7000_RESET_MCU</text>
<text x="55.3" y="153.7">1.2-3.6V</text>
<text x="69.9" y="153.7">1.65-5.5V</text>
<text x="111.1" y="156.3">D4</text>
<text x="134" y="167.1">SIM_RST</text>
<text x="134" y="172.1">SIM_DATA</text>
<text x="49.2" y="179.8">SCK/1.5B</text>
<text x="76.8" y="179.8">SIM7000_PWRKEY_MCU</text>
<text x="48" y="188.6">MOSI/1.5B</text>
<text x="75.6" y="188.6">SIM7000_RESET_MCU</text>
</g>
<g font-size="1.4" fill="#505050">
<text x="259.6" y="29">RED</text>
<text x="53.4" y="31.6">100n</text>
<text x="54.1" y="35.4">C22</text>
<text x="244.5" y="34.4">Q4</text>
<text x="251.4" y="31.6">300R</text>
<text x="252.2" y="35.4">R26</text>
<text x="51.5" y="38.4">R16</text>
<text x="54.8" y="38.4">22R</text>
<text x="93.4" y="40.5">22R</text>
<text x="97.2" y="40.5">R18</text>
<text x="233" y="36.9">4.7k</text>
<text x="233" y="40.7">R22</text>
<text x="240.6" y="42">47k</text>
<text x="247" y="39.5">9013</text>
<text x="260.5" y="39.2">D5</text>
<text x="40.7" y="46.8">22pF 2</text>
<text x="45.3" y="46.8">2pF</text>
<text x="51.5" y="44.3">R17</text>
<text x="55.3" y="44.3">22R</text>
<text x="99.2" y="46.8">22pF</text>
<text x="240.6" y="45.8">R24</text>
<text x="41.4" y="50.6">C24</text>
<text x="45.2" y="50.6">C25</text>
<text x="99.8" y="50.6">C26</text>
<text x="250.1" y="63.3">300R</text>
<text x="259.1" y="60.8">GREEN</text>
<text x="231.8" y="68.7">4.7k</text>
<text x="243.2" y="66.1">Q3</text>
<text x="244.5" y="69.9">9013</text>
<text x="250.9" y="67.1">R25</text>
<text x="260.5" y="70.9">D6</text>
<text x="231.8" y="72.5">R21</text>
<text x="239.4" y="73.7">47k</text>
<text x="239.4" y="77.5">R23</text>
<text x="34.4" y="120.5">100n</text>
<text x="35.1" y="124.3">C27</text>
<text x="80.1" y="121.7">100n</text>
<text x="80.8" y="125.5">C28</text>
<text x="210" y="149.7">4.7k</text>
<text x="210.3" y="145.9">R19</text>
<text x="219.1" y="144.8">Q2</text>
<text x="224.1" y="147.4">9013</text>
<text x="251.9" y="149.7">4.7k</text>
<text x="252.2" y="145.9">R27</text>
<text x="261" y="144.8">Q5</text>
<text x="266" y="147.4">9013</text>
<text x="43.8" y="153.7">R12</text>
<text x="88.3" y="152.5">R29</text>
<text x="202" y="153.5">100n</text>
<text x="216.5" y="155">47k</text>
<text x="216.5" y="151.2">R20</text>
<text x="245.1" y="153.5">100n</text>
<text x="258.4" y="155">47k</text>
<text x="258.4" y="151.2">R28</text>
<text x="43.8" y="157.5">47k</text>
<text x="88.3" y="156.3">47k</text>
<text x="133.9" y="161.8">SIM_VDD</text>
<text x="202.7" y="157.3">C30</text>
<text x="245.9" y="157.3">C29</text>
<text x="133.9" y="177.1">SIM_CLK</text>
</g>
</svg>
